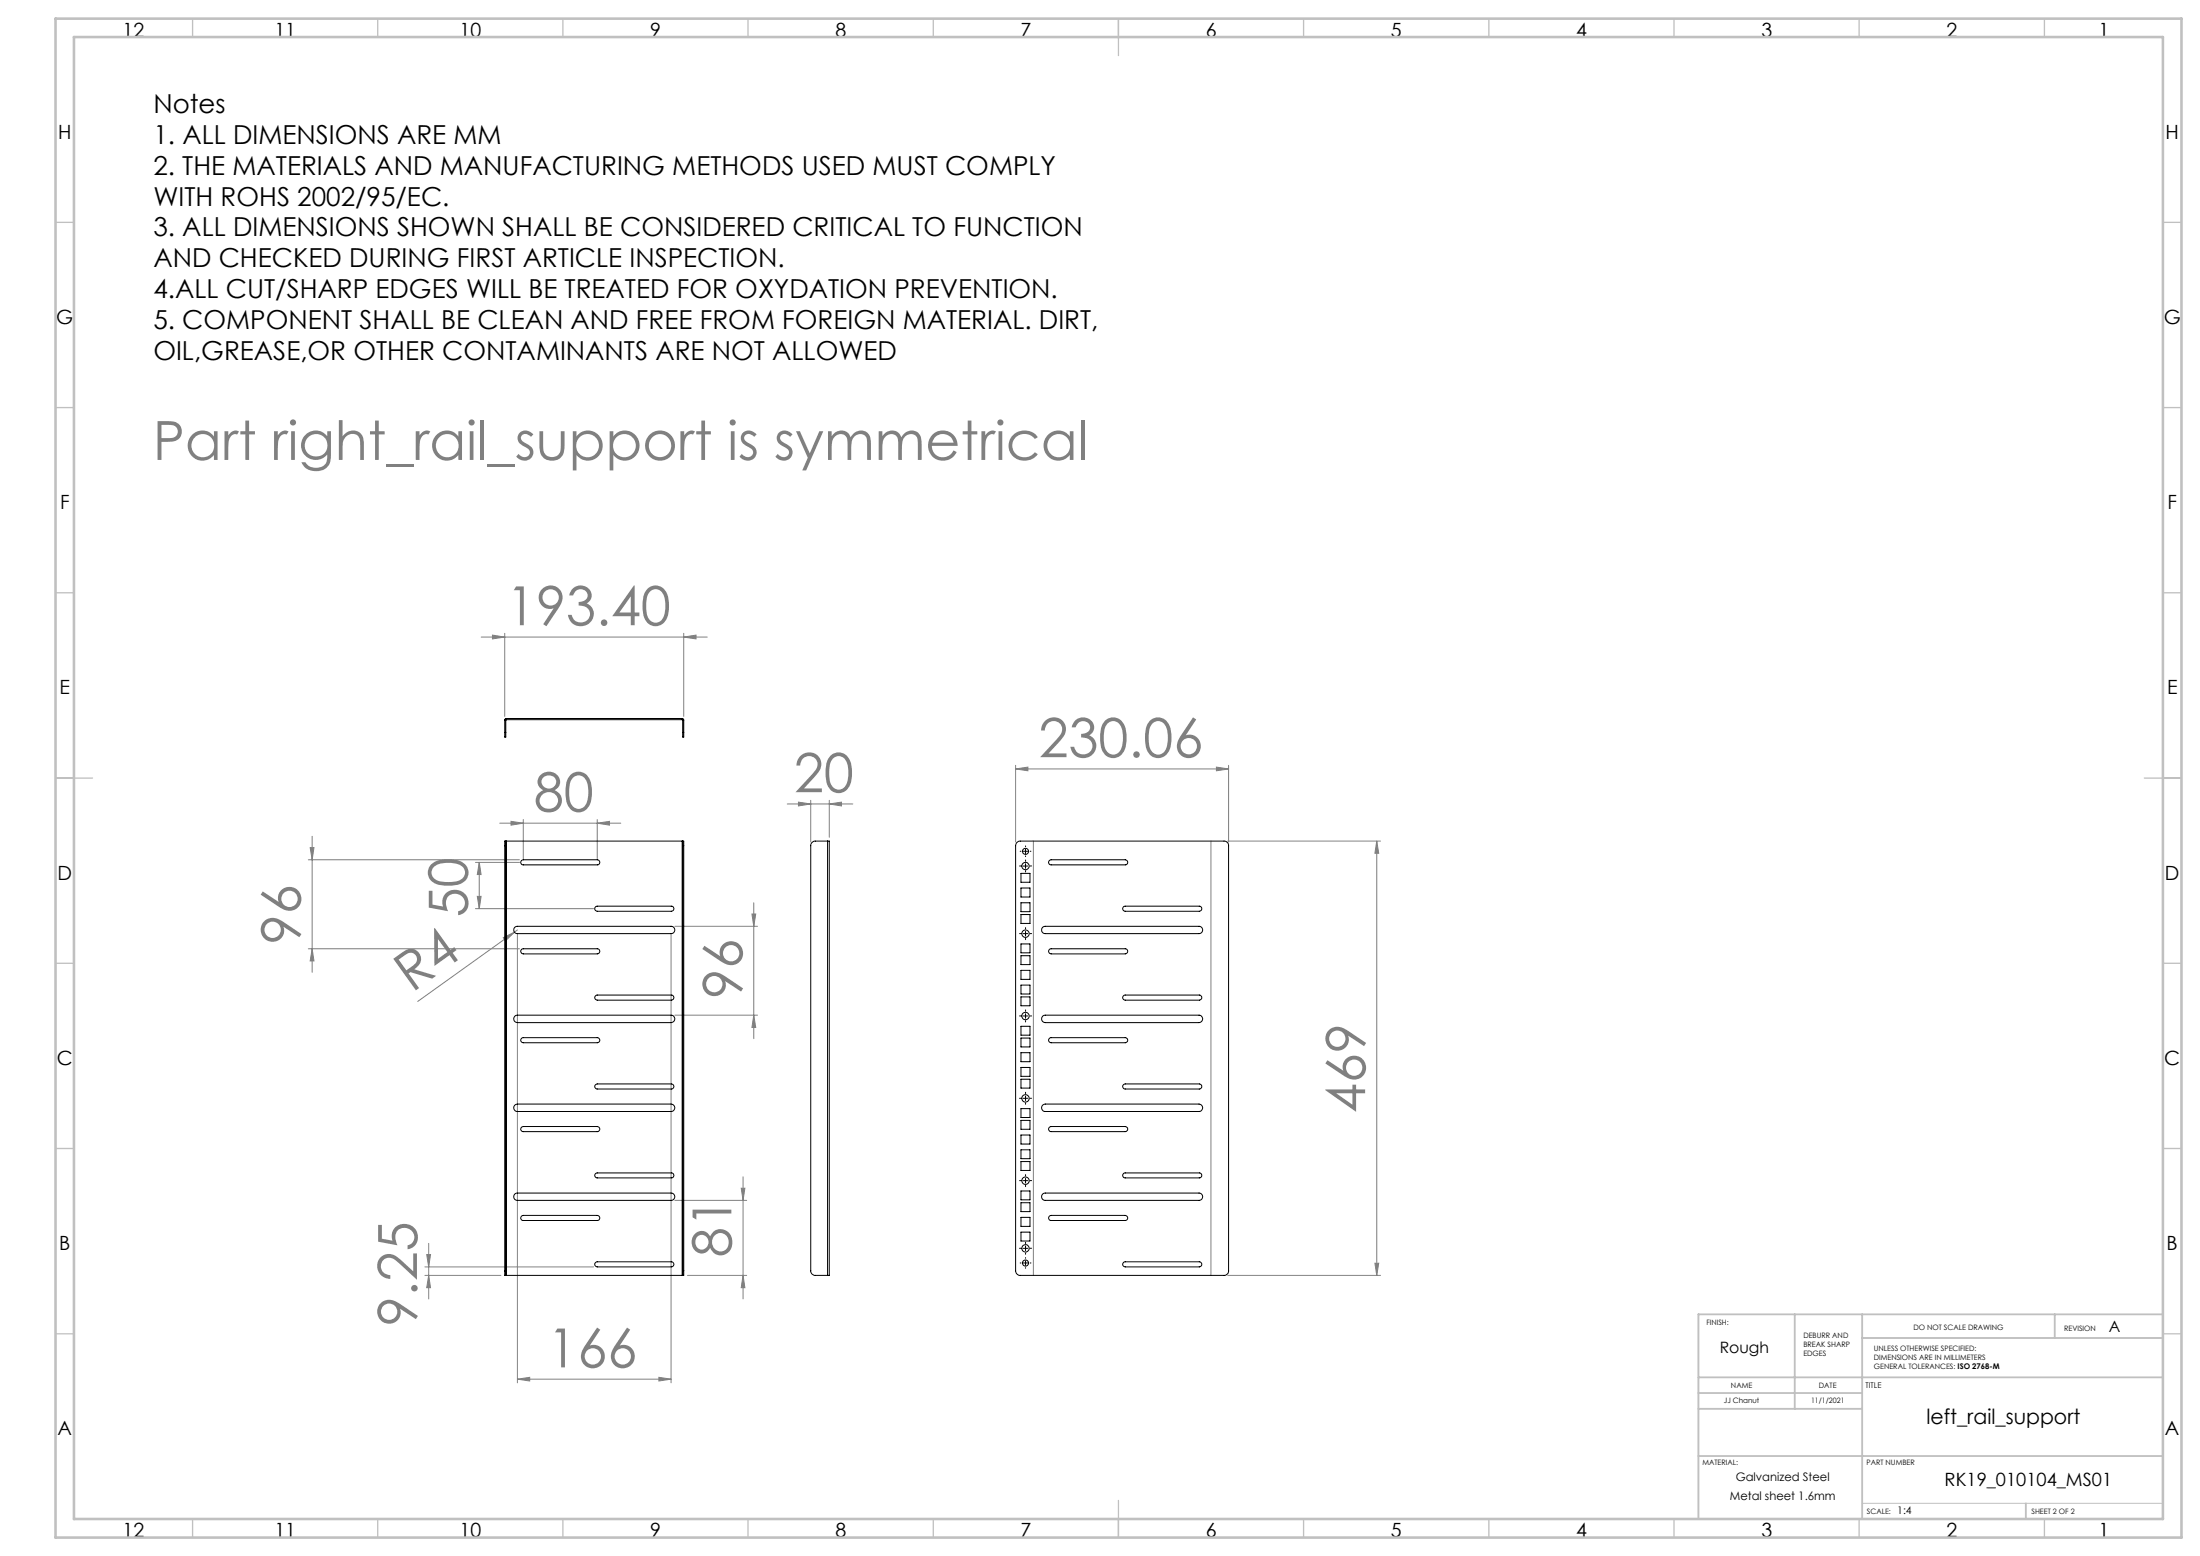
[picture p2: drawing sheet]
<svg xmlns="http://www.w3.org/2000/svg" width="594mm" height="420mm" viewBox="0 0 594 420" stroke-linecap="round" stroke-linejoin="round" font-family="sans-serif">
<g fill="none" stroke="#808080" stroke-width=".27">
<path d="M129.9 172h61.1M133 171.4l3.3 .6-3.3 .5zM136.3 170.9v22.5M184.6 172l3.3-.6v1.1zM184.6 170.9v22.5M212.5 217h17.8M215.6 216.5l3.3 .5-3.3 .5zM218.9 216v11.3M223.9 217l3.3-.5v1zM223.9 216v10M274.2 207.6l3.3-.5v1zM274.2 206.6v20.7"/>
<path d="M274.2 207.6h57.5M328.4 207.1l3.3 .5-3.3 .5zM331.7 206.6v20.7M83.3 232.1h57M83.7 228.8h1.1l-.5 3.3zM84.3 225.7v36.7M128.4 232.8h11.9M129.4 232.8l.5 3.3h-1zM129.4 232.8v12.5M134.9 222.2h32.7M138 221.7l3.3 .5-3.3 .5zM141.3 221.2v10.6"/>
<path d="M161.3 222.2l3.3-.5v1zM161.3 221.2v10.6M279 227v117.3M327 227v117.3M331.5 227h41.2M371.7 227v117.3M371.7 227l.6 3.3h-1.1zM83.3 256.1h57M84.3 256.1l.5 3.3h-1.1zM128.4 245.3h31.9M128.9 242h1l-.5 3.3zM135.9 253.1l3-1.5-2.4 2.3z"/>
<path d="M138.9 251.6l-26.1 18.7M139.7 252v121.3M139.7 251l-.8 .6M181.2 252v121.3M182.2 250h22.3M203 246.7h1l-.5 3.3zM203.5 243.7v36.7M182.2 274h22.3M203.5 274l.5 3.3h-1zM200.6 317.7v32.9M115.2 338.6h1l-.5 3.4zM115.7 335.6v15"/>
<path d="M182.2 324h19.4M200.1 320.7h1l-.5 3.3zM114.7 342h45.6M114.7 344.3h20.6M115.7 344.3l.5 3.3h-1zM185.6 344.3h16M200.6 344.3l.5 3.3h-1zM331.5 344.3h41.2M371.2 341h1.1l-.6 3.3zM139.7 372.3l3.3-.5v1zM139.7 372.3h41.5M177.9 371.8l3.3 .5-3.3 .5z"/>
</g>
<g fill="none" stroke="#000" stroke-width=".27" stroke-dasharray="30.5 1.3 1.3 1.3">
<path d="M275.7 229.8h-.2M275.7 233.7h-.4M276.9 228.5v-.2M276.9 231v.2M276.9 232.5v-.4M276.9 235v.4M278.2 229.8h.2M278.2 233.7h.3M275.7 252h-.4M276.9 250.8v-.4M276.9 253.3v.3M278.2 252h.3"/>
<path d="M275.7 274.2h-.4M276.9 273v-.4M276.9 275.5v.4M278.2 274.2h.3M275.7 296.5h-.4M276.9 295.2v-.4M276.9 297.7v.4M278.2 296.5h.3M275.7 318.7h-.4M276.9 317.4v-.3M276.9 319.9v.4M278.2 318.7h.3"/>
<path d="M275.7 336.9h-.4M276.9 339.7v-.2M276.9 335.7v-.4M276.9 338.2v.4M278.2 336.9h.3M275.7 340.9h-.2M276.9 342.2v.2M278.2 340.9h.2"/>
</g>
<g fill="none" stroke="#000" stroke-width=".27">
<path d="M276.3 229.8h1.2M276.3 233.8h1.2M276.9 229.2v1.2M276.9 233.1v1.3M276.3 252h1.2M276.9 251.4v1.2M276.3 274.2h1.2M276.9 273.6v1.3M276.3 296.5h1.2M276.9 295.9v1.2M276.3 318.7h1.2M276.9 318.1v1.2"/>
<path d="M276.3 337h1.2M276.9 336.3v1.3M276.3 340.9h1.2M276.9 340.3v1.2"/>
</g>
<path d="M502.8 405.8h81.2" fill="none" stroke="#c0c0c0" stroke-width=".27"/>
<g fill="none" stroke="#c0c0c0" stroke-width=".35">
<path d="M52 5v5M102 5v5M152 5v5M202 5v5M252 5v5M302 5v10M352 5v5M402 5v5M452 5v5M502 5v5M552 5v5M15 60h5"/>
<path d="M584 60h5M15 110h5M584 110h5M15 160h5M584 160h5M15 210h10M579 210h10M15 260h5M584 260h5M15 310h5M584 310h5M15 360h5"/>
<path d="M584 360h5M52 410v5M102 410v5M152 410v5M202 410v5M252 410v5M302 405v10M352 410v5M402 410v5M452 410v5M502 410v5M552 410v5"/>
</g>
<path d="M484.6 354.8v25.5M502.8 354.8v55.2M554.8 354.8v6.4M584 354.8h-125.4v55.2M458.6 371.8h125.4M458.6 376h44.2M502.8 361.2h81.2M458.6 380.3h44.2M458.6 393h125.4M547 405.8v4.2" fill="none" stroke="#c0c0c0" stroke-width=".5"/>
<path d="M15 5h574v410h-574zM20 10h564v400h-564z" fill="none" stroke="#c0c0c0" stroke-width=".7"/>
<g fill="#808080">
<path d="M135.9 253.1l3-1.5-2.4 2.3z"/>
<path d="M215.6 216.5l3.3 .5-3.3 .5zM223.9 217l3.3-.5v1z"/>
<path d="M274.2 207.6l3.3-.5v1zM328.4 207.1l3.3 .5-3.3 .5z"/>
<path d="M139.7 372.3l3.3-.5v1zM177.9 371.8l3.3 .5-3.3 .5z"/>
<path d="M138 221.7l3.3 .5-3.3 .5zM161.3 222.2l3.3-.5v1z"/>
<path d="M129.4 232.8l.5 3.3h-1zM128.9 242h1l-.5 3.3zM203 246.7h1l-.5 3.3zM203.5 274l.5 3.3h-1zM115.2 338.6h1l-.5 3.4zM115.7 344.3l.5 3.3h-1zM200.1 320.7h1l-.5 3.3zM200.6 344.3l.5 3.3h-1zM371.7 227l.6 3.3h-1.1zM371.2 341h1.1l-.6 3.3z"/>
<path d="M83.7 228.8h1.1l-.5 3.3zM84.3 256.1l.5 3.3h-1.1z"/>
<path d="M133 171.4l3.3 .6-3.3 .5zM184.6 172l3.3-.6v1.1z"/>
</g>
<g fill="none" stroke="#000" stroke-width=".27">
<path d="M136.3 197.7v1.2h.3v-1.2M136.3 194.4v3.3M136.3 194.4h.3M136.3 197.7h.3M136.6 194.4v3.3M136.7 193.9l-.4 .5M136.7 194.3l-.1 .1M136.7 193.9v.4M136.7 193.9h47.5M136.7 194.3h47.5M184.2 193.9l.4 .5M184.2 194.3l.1 .1"/>
<path d="M184.2 193.9v.4M184.3 197.7v1.2h.3v-1.2M184.3 194.4v3.3M184.3 194.4h.3M184.3 197.7h.3M184.6 194.4v3.3M136.3 228.3v114.7M136.3 228.3h.3M136.6 227h-.3v1.3M136.6 227v1.3M136.6 227h.1M136.6 228.3v114.7"/>
<path d="M136.7 227h47.5M136.7 227v117.3M140.8 232.3l.5-.2h20a.69 .69 0 0 1 .7 .7 .69 .69 0 0 1-.7 .7h-20a.69 .69 0 0 1-.6-.5 .69 .69 0 0 1 .1-.7zM184.2 227h.1M184.2 227v117.3M184.3 227h.3v1.3M184.3 227v1.3M184.3 228.3h.3M184.3 228.3v114.7M184.6 228.3v114.7M223.4 227h-3.3a1.21 1.21 0 0 0-1.2 1.3v114.7a1.21 1.21 0 0 0 1.2 1.3h3.3M223.4 227h.5v117.3h-.5"/>
<path d="M223.4 227v117.3M274.4 227.6l.8-.6h55.3a1.21 1.21 0 0 1 1.2 1.3v114.7a1.21 1.21 0 0 1-1.2 1.3h-55a1.26 1.26 0 0 1-1.3-1.3v-114.7zM275.7 235.7h2.4v2.4h-2.4zM275.7 239.7h2.4v2.4h-2.4zM283.3 232.3l.5-.2h20a.69 .69 0 0 1 .7 .7 .69 .69 0 0 1-.7 .7h-20a.69 .69 0 0 1-.6-.5 .69 .69 0 0 1 .1-.7zM139.1 250.2l.6-.2h41.5a.99 .99 0 0 1 1 1 .99 .99 0 0 1-1 1h-41.5a1 1 0 0 1-1-.7 1 1 0 0 1 .4-1.1zM140.8 256.3l.5-.2h20a.69 .69 0 0 1 .7 .7 .69 .69 0 0 1-.7 .7h-20l-.5-.2a.68 .68 0 0 1 0-1zM160.8 244.8l.5-.2h20a.69 .69 0 0 1 .7 .7 .69 .69 0 0 1-.7 .7l-20.3-.1a.66 .66 0 0 1-.2-1.1zM275.7 243.7h2.4v2.4h-2.4zM275.7 246.9h2.4v2.4h-2.4zM275.7 254.8h2.4v2.4h-2.4zM275.7 258h2.4v2.4h-2.4z"/>
<path d="M281.6 250.2l.6-.2h41.5a.99 .99 0 0 1 1 1 .99 .99 0 0 1-1 1h-41.5a1 1 0 0 1-.9-.7 1 1 0 0 1 .3-1.1zM283.3 256.3l.5-.2h20a.69 .69 0 0 1 .7 .7 .69 .69 0 0 1-.7 .7h-20l-.5-.2a.68 .68 0 0 1 0-1zM303.3 244.8l.5-.2h20a.69 .69 0 0 1 .7 .7 .69 .69 0 0 1-.7 .7h-20l-.5-.2a.68 .68 0 0 1 0-1zM139.1 274.2l.6-.2h41.5a1.01 1.01 0 0 1 1 1 1.01 1.01 0 0 1-1 1h-41.5a1.02 1.02 0 0 1-1-.7 1.02 1.02 0 0 1 .4-1.1zM160.8 268.8l.5-.2h20a.69 .69 0 0 1 .7 .7 .69 .69 0 0 1-.7 .7l-20.3-.1a.64 .64 0 0 1-.2-1.1zM275.7 261.9h2.4v2.5h-2.4zM275.7 265.9h2.4v2.4h-2.4zM275.7 269.1h2.4v2.4h-2.4zM275.7 277h2.4v2.4h-2.4zM281.6 274.2l.6-.2h41.5a1.01 1.01 0 0 1 1 1 1.01 1.01 0 0 1-1 1h-41.5a1.02 1.02 0 0 1-.9-.7 1.02 1.02 0 0 1 .3-1.1zM303.3 268.8l.5-.2h20a.69 .69 0 0 1 .7 .7 .69 .69 0 0 1-.7 .7h-20l-.5-.2a.64 .64 0 0 1 0-1zM138.9 298.4l.8-.4h41.5a1.01 1.01 0 0 1 1 1 1.01 1.01 0 0 1-1 1h-41.5a1.01 1.01 0 0 1-.8-1.6z"/>
<path d="M140.8 280.3l.5-.2h20a.69 .69 0 0 1 .7 .7 .69 .69 0 0 1-.7 .7h-20l-.5-.2a.64 .64 0 0 1 0-1zM160.8 292.8l.5-.2h20a.69 .69 0 0 1 .7 .7 .69 .69 0 0 1-.7 .7l-20.3-.1a.67 .67 0 0 1-.2-1.1zM275.7 280.2h2.4v2.4h-2.4zM275.7 284.1h2.4v2.5h-2.4zM275.7 288.1h2.4v2.4h-2.4zM275.7 291.3h2.4v2.4h-2.4zM275.7 299.2h2.4v2.4h-2.4zM281.4 298.4l.8-.4h41.5a1.01 1.01 0 0 1 1 1 1.01 1.01 0 0 1-1 1h-41.5a1.01 1.01 0 0 1-.8-1.6zM283.3 280.3l.5-.2h20a.69 .69 0 0 1 .7 .7 .69 .69 0 0 1-.7 .7h-20l-.5-.2a.64 .64 0 0 1 0-1zM303.3 292.8l.5-.2h20a.69 .69 0 0 1 .7 .7 .69 .69 0 0 1-.7 .7h-20l-.5-.3a.64 .64 0 0 1 0-.9zM140.8 304.3l.5-.2h20a.69 .69 0 0 1 .7 .7 .69 .69 0 0 1-.7 .7h-20l-.5-.3a.64 .64 0 0 1 0-.9zM160.8 316.8l.5-.2h20a.67 .67 0 0 1 .7 .7 .67 .67 0 0 1-.7 .6h-20l-.5-.1a.68 .68 0 0 1 0-1z"/>
<path d="M275.7 302.4h2.4v2.4h-2.4zM275.7 306.4h2.4v2.4h-2.4zM275.7 310.4h2.4v2.4h-2.4zM275.7 313.5h2.4v2.4h-2.4zM283.3 304.3l.5-.2h20a.69 .69 0 0 1 .7 .7 .69 .69 0 0 1-.7 .7h-20l-.5-.3a.64 .64 0 0 1 0-.9zM303.3 316.8l.5-.2h20a.67 .67 0 0 1 .7 .7 .67 .67 0 0 1-.7 .6h-20a.69 .69 0 0 1-.6-.4 .69 .69 0 0 1 .1-.7zM138.9 322.4l.8-.4h41.5a.99 .99 0 0 1 1 1 .99 .99 0 0 1-1 1h-41.5l-.8-.4-.2-.6zM140.8 328.3l.5-.2h20a.69 .69 0 0 1 .7 .7 .69 .69 0 0 1-.7 .6h-20a.69 .69 0 0 1-.6-.4 .69 .69 0 0 1 .1-.7zM275.7 328.6h2.4v2.4h-2.4zM275.7 321.5h2.4v2.4h-2.4zM275.7 324.6h2.4v2.4h-2.4zM275.7 332.6h2.4v2.4h-2.4z"/>
<path d="M281.4 322.4l.8-.4h41.5a.99 .99 0 0 1 1 1 .99 .99 0 0 1-1 1h-41.5l-.8-.4-.2-.6zM283.3 328.3l.5-.2h20a.69 .69 0 0 1 .7 .7 .69 .69 0 0 1-.7 .6h-20a.69 .69 0 0 1-.6-.4 .69 .69 0 0 1 .1-.7zM136.3 343v1.3h.3M136.3 343h.3M136.6 343v1.3M136.6 344.3h.1M136.7 344.3h47.5M160.8 340.8l.5-.2h20a.69 .69 0 0 1 .7 .7 .69 .69 0 0 1-.7 .7l-20.3-.1a.64 .64 0 0 1-.2-1.1zM184.2 344.3h.1M184.3 343v1.3M184.3 343h.3M184.6 343v1.3h-.3"/>
<path d="M303.3 340.8l.5-.2h20a.69 .69 0 0 1 .7 .7 .69 .69 0 0 1-.7 .7h-20l-.5-.2a.64 .64 0 0 1 0-1z"/>
<circle cx="276.9" cy="229.8" r=".83"/>
<circle cx="276.9" cy="233.8" r="1"/>
<circle cx="276.9" cy="252" r="1"/>
<circle cx="276.9" cy="274.2" r="1"/>
<circle cx="276.9" cy="296.5" r="1"/>
<circle cx="276.9" cy="318.7" r="1"/>
<circle cx="276.9" cy="336.9" r="1"/>
<circle cx="276.9" cy="340.9" r=".83"/>
</g>
<g font-size="14.6" fill="#808080">
<text x="41.3" y="124.1">Part right_rail_support is symmetrical</text>
<text x="136.7" y="168.8">193.40</text>
<text x="280.4" y="204.4">230.06</text>
<text x="214.4" y="213.8">20</text>
<text x="144.1" y="219">80</text>
<text x="126.2" y="247.6" transform="rotate(-90 126.2 247.6)">50</text>
<text x="81.1" y="254.9" transform="rotate(-90 81.1 254.9)">96</text>
<text x="111.2" y="268.1" transform="rotate(-36 111.2 268.1)">R4</text>
<text x="200.4" y="269.6" transform="rotate(-90 200.4 269.6)">96</text>
<text x="368.6" y="300.5" transform="rotate(-90 368.6 300.5)">469</text>
<text x="197.5" y="339.4" transform="rotate(-90 197.5 339.4)">81</text>
<text x="112.6" y="358" transform="rotate(-90 112.6 358)">9.25</text>
<text x="147.8" y="369.1">166</text>
</g>
<g font-size="7.1">
<text x="41.4" y="30.6">Notes</text>
<text x="41.4" y="38.9">1. ALL DIMENSIONS ARE MM</text>
<text x="41.4" y="47.2">2. THE MATERIALS AND MANUFACTURING METHODS USED MUST COMPLY</text>
<text x="41.4" y="55.5">WITH ROHS 2002/95/EC.</text>
<text x="41.4" y="63.8">3. ALL DIMENSIONS SHOWN SHALL BE CONSIDERED CRITICAL TO FUNCTION</text>
<text x="41.4" y="72.1">AND CHECKED DURING FIRST ARTICLE INSPECTION.</text>
<text x="41.4" y="80.4">4.ALL CUT/SHARP EDGES WILL BE TREATED FOR OXYDATION PREVENTION.</text>
<text x="41.4" y="88.7">5. COMPONENT SHALL BE CLEAN AND FREE FROM FOREIGN MATERIAL. DIRT,</text>
<text x="41.4" y="97">OIL,GREASE,OR OTHER CONTAMINANTS ARE NOT ALLOWED</text>
</g>
<text font-size="5.6" x="520.1" y="384.5">left_rail_support</text>
<g font-size="5.3">
<text x="33.1" y="9.9">12</text>
<text x="74.1" y="9.9">11</text>
<text x="124.1" y="9.9">10</text>
<text x="175.6" y="9.9">9</text>
<text x="225.6" y="9.9">8</text>
<text x="275.6" y="9.9">7</text>
<text x="325.6" y="9.9">6</text>
<text x="375.6" y="9.9">5</text>
<text x="425.6" y="9.9">4</text>
<text x="475.6" y="9.9">3</text>
<text x="525.6" y="9.9">2</text>
<text x="566.6" y="9.9">1</text>
<text x="15.7" y="37.4">H</text>
<text x="584.7" y="37.4">H</text>
<text x="15.2" y="87.4">G</text>
<text x="584.2" y="87.4">G</text>
<text x="16.2" y="137.4">F</text>
<text x="585.2" y="137.4">F</text>
<text x="16.1" y="187.4">E</text>
<text x="585.1" y="187.4">E</text>
<text x="15.5" y="237.4">D</text>
<text x="584.5" y="237.4">D</text>
<text x="15.4" y="287.4">C</text>
<text x="584.4" y="287.4">C</text>
<text x="16" y="337.4">B</text>
<text x="585" y="337.4">B</text>
<text x="15.5" y="387.4">A</text>
<text x="584.5" y="387.4">A</text>
<text x="33.1" y="414.9">12</text>
<text x="74.1" y="414.9">11</text>
<text x="124.1" y="414.9">10</text>
<text x="175.6" y="414.9">9</text>
<text x="225.6" y="414.9">8</text>
<text x="275.6" y="414.9">7</text>
<text x="325.6" y="414.9">6</text>
<text x="375.6" y="414.9">5</text>
<text x="425.6" y="414.9">4</text>
<text x="475.6" y="414.9">3</text>
<text x="525.6" y="414.9">2</text>
<text x="566.6" y="414.9">1</text>
</g>
<text font-size="4.9" x="525.1" y="401.1">RK19_010104_MS01</text>
<g font-size="4.2">
<text x="569.3" y="359.6">A</text>
<text x="464.3" y="365.2">Rough</text>
</g>
<g font-size="3.2">
<text x="468.7" y="399.7">Galvanized Steel</text>
<text x="467.1" y="404.8">Metal sheet 1.6mm</text>
</g>
<text font-size="2.8" x="512.3" y="408.6">1:4</text>
<text font-size="2.1" x="503.7" y="374.6">TITLE</text>
<g font-size="2">
<text x="460.8" y="357.6">FINISH:</text>
<text x="516.6" y="359">DO NOT SCALE DRAWING</text>
<text x="557.3" y="359.2">REVISION</text>
<text x="486.9" y="361.1">DEBURR AND</text>
<text x="486.9" y="363.6">BREAK SHARP</text>
<text x="506" y="364.6">UNLESS OTHERWISE SPECIFIED:</text>
<text x="486.9" y="366.1">EDGES</text>
<text x="506" y="367.1">DIMENSIONS ARE IN MILLIMETERS</text>
<text x="506" y="369.6">GENERAL TOLERANCES: ISO 2768-M</text>
<text x="467.4" y="374.6">NAME</text>
<text x="491.1" y="374.6">DATE</text>
<text x="465.5" y="378.7">JJ Chanut</text>
<text x="489" y="378.6">11/1/2021</text>
<text x="459.6" y="395.5">MATERIAL:</text>
<text x="504" y="395.5">PART NUMBER</text>
<text x="504.1" y="408.6">SCALE:</text>
<text x="548.5" y="408.6">SHEET 2 OF 2</text>
</g>
</svg>
